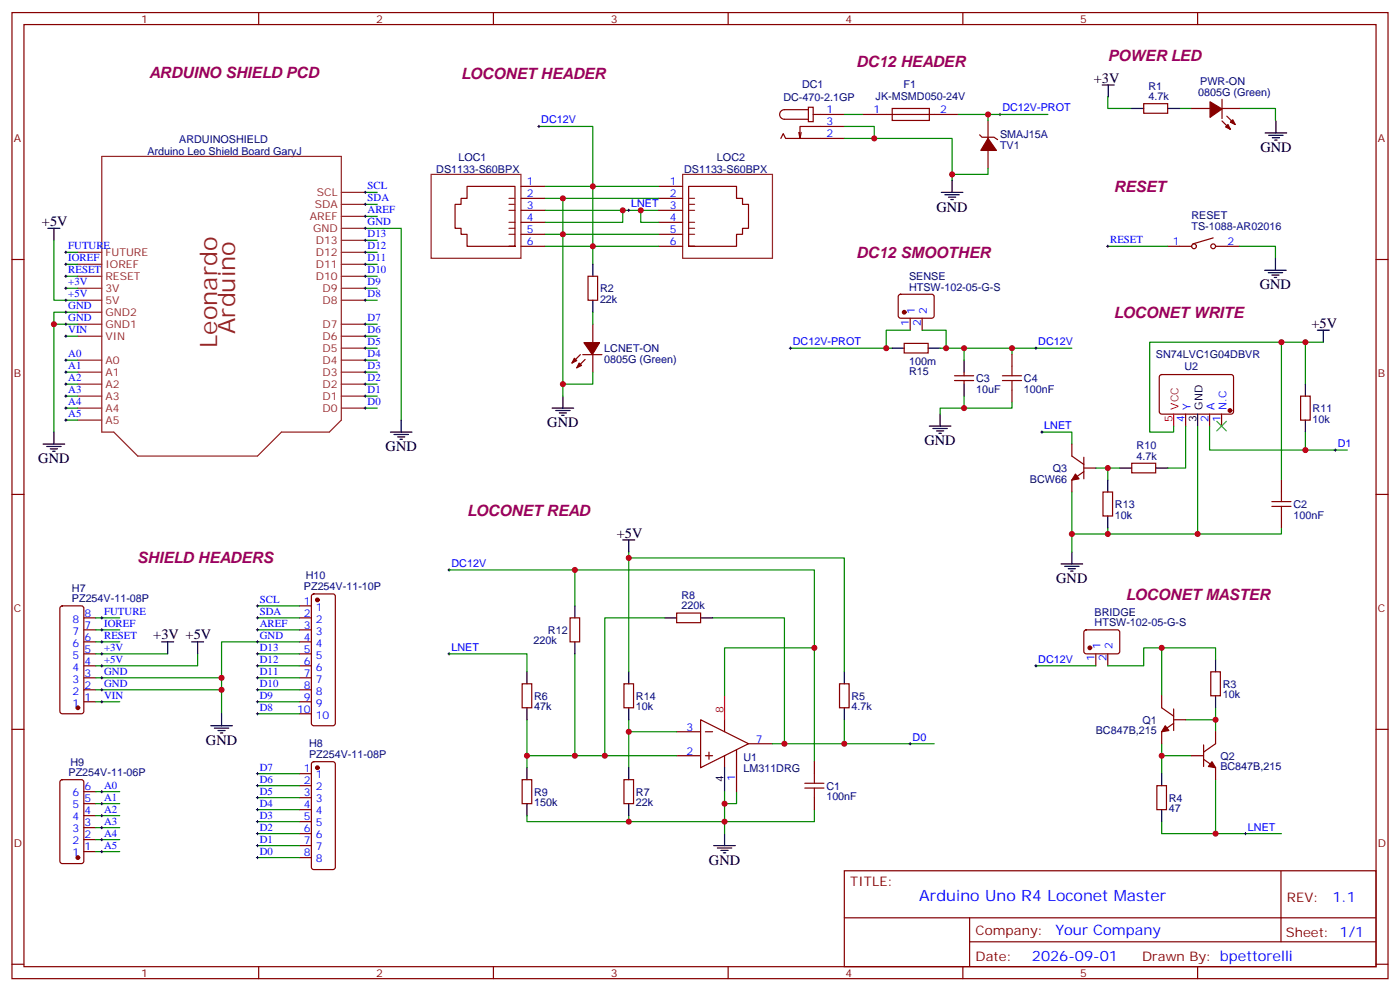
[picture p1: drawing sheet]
<svg xmlns="http://www.w3.org/2000/svg" width="412mm" height="292mm" viewBox="0 0 412 292" stroke-linecap="round" stroke-linejoin="round" font-family="sans-serif">
<g fill="none" stroke="#870000" stroke-width=".35">
<path d="M3.5 3.7h405.4v284.3h-405.4zM7.1 7.2h398.2v277.3h-398.2zM76.2 3.7v3.5M145.3 3.7v3.5M214.5 3.7v3.5M283.6 3.7v3.5M352.8 3.7v3.5M236 39l-.3 1.7M238.1 31.6h1.4v4.2h-1.4zM238.1 32.3h-7a1.41 1.41 0 0 0-1.4 1.4 1.41 1.41 0 0 0 1.4 1.4h7M239.5 33.7h9.2M248.7 37.2h-13v3.5l-.4-1.7"/>
<path d="M254 33.7h28.2M262.8 31.9h11v3.6h-11zM288.6 39.7l.7 .7h3.5l1.1 .7M291 35.5v5.2M336.9 30.5h7.1v2.8h-7.1zM351 31.9h5.3M359.8 31.9h5.3M360 35.6l2.4 2.5M360 29.2v5.7M361.4 34.2l2.4 2.5M153.5 54.9h7M153.5 58.4h7"/>
<path d="M194 54.9h7.1M194 58.4h7.1M230 40.7l.7-1.4 .7 1.4h17.3M291 44.3v5.3M3.5 76.4h3.6M149.9 72.5h1.8h-14.1v-3.5h-1.8v-1.8h-1.7v-7.1h1.7v-1.7h1.8v-3.5h14.1v17.6M153.5 72.5h7M153.5 61.9h7M153.5 65.4h7M153.5 69h7M194 72.5h7.1M194 61.9h7.1"/>
<path d="M194 65.4h7.1M194 69h7.1M202.8 72.5v-17.6h14.2v3.5h1.7v1.7h1.8v7.1h-1.8v1.8h-1.7v3.5h-14.2h1.8M344 72.5h7M357.4 70l-6 1.8M358.1 72.5h7M405.3 76.4h3.6M173.2 81.3h2.8v7.1h-2.8zM174.6 95.4v5.3M264.8 86.8l.5-.2 9.4 .1 .5 .6-.1 5.9-.6 .5-9.5-.1-.4-.6v-5.7zM268.1 93.7v3.5M271.6 93.7v3.5"/>
<path d="M171 104.4l-2.5 2.4M171.7 104.4h5.6M172.4 105.8l-2.5 2.5M174.6 104.2v5.3M266.3 101.1h7.1v2.8h-7.1zM281.2 110.6h5.6M281.2 112h5.6M284 109.5v1.1M284 112v1.1M298.1 104.2v3.6M298.1 114.8v3.6M341.7 110.4l.5-.2 20.7 .1 .5 .6-.1 10.6-.6 .4-20.8-.1-.4-.6v-10.3z"/>
<path d="M383.1 116.6h2.8v7h-2.8zM315.7 130.7v3.5l3.6 2.5M319.3 134.6v6.3M319.3 138.8l-3.6 2.5v3.5M319.3 137.8h3.5M333.4 136.3h7v2.9h-7zM349.2 121.9v3.5M356.3 121.9v3.5M359.8 121.9v3.5M3.5 145.5h3.6M324.9 144.8h2.8v7.1h-2.8zM377.5 141.3v3.5"/>
<path d="M377.5 151.9v3.5M405.3 145.5h3.6M17.9 178.5l.4-.2h5.7l.5 .2 .2 .5v30.4l-.2 .5-.5 .2h-5.7l-.5-.3-.2-.4v-30.4zM88.2 178.3h3.5M92 175l.4-.2h5.7l.5 .2 .2 .5v37.4l-.3 .5-.4 .2h-5.7l-.5-.2-.2-.5v-37.4zM24.7 199.5h3.5M24.7 196h3.5M24.7 192.4h3.5M24.7 188.9h3.5M24.7 185.4h3.5M24.7 181.9h3.5M88.2 199.5h3.5"/>
<path d="M88.2 196h3.5M88.2 192.4h3.5M88.2 188.9h3.5M88.2 185.4h3.5M88.2 181.9h3.5M167.9 181.9h2.8v7h-2.8zM199.3 180.4h7.1v2.9h-7.1zM319.5 185.6l.5-.2h9.4l.4 .7v5.9l-.7 .4h-9.4l-.4-.7v-5.6zM322.8 192.4v3.6M326.3 192.4v3.6M356.7 197.7h2.8v7.1h-2.8zM3.5 214.7h3.6"/>
<path d="M24.7 206.6h3.5M24.7 203h3.5M88.2 206.6h3.5M88.2 203h3.5M88.2 210.1h3.5M153.8 201.3h2.8v7h-2.8zM183.8 201.3h2.8v7h-2.8zM199.3 215.4h7.1M206.4 211.8l14.1 7.1-14.1 7.1zM207.8 215.4h2.1M213.4 211.8v3.6M220.5 218.9h7"/>
<path d="M247.3 201.3h2.8v7h-2.8zM342.2 204.8v3.5l3.5 2.5M345.7 211.8h3.5M345.7 212.9l-3.5 2.5v3.5M345.7 208.7v6.3M354.5 219.3v6.3M358.1 215.4v3.5l-3.6 2.5M405.3 214.7h3.6M17.9 229.7l.4-.2h5.7l.6 .4 .1 23.6-.5 .6-5.9 .1-.6-.5-.1-23.5zM24.7 236.5h3.5M24.7 233h3.5M88.2 227.7h3.5"/>
<path d="M88.2 231.2h3.5M88.2 234.8h3.5M88.2 238.3h3.5M92 224.4l.4-.2h5.7l.5 .2 .2 .5v30.3l-.3 .5-.4 .2h-5.7l-.5-.2-.2-.5v-30.3zM153.8 229.5h2.8v7h-2.8zM183.8 229.5h2.8v7h-2.8zM199.3 222.4h7.1M207.8 222.4h2.1M208.8 221.4v2.1M213.4 222.4v3.6M217 220.7v12.3M239.9 224.2v3.5"/>
<path d="M239.9 234.8v3.5M340.8 231.2h2.8v7.1h-2.8zM351 222.4h3.5M354.5 223.5l3.6 2.5v3.5M24.7 250.6h3.5M24.7 247.1h3.5M24.7 243.6h3.5M24.7 240.1h3.5M88.2 241.8h3.5M88.2 245.4h3.5M88.2 248.9h3.5M88.2 252.4h3.5"/>
<path d="M248.7 256.3h156.6v28.2h-156.6zM377.3 256.3v20.9M248.7 270.1h156.5M285.6 277.2h119.6M285.6 270.1v14.2M3.5 283.8h3.6M76.2 284.5v3.5M145.3 284.5v3.5M214.5 284.5v3.5M283.6 284.5v3.5M352.8 284.5v3.5M405.3 283.8h3.6"/>
<circle cx="351.7" cy="72.5" r=".71"/>
<circle cx="357.4" cy="72.5" r=".71"/>
</g>
<g fill="none" stroke="#8c2424" stroke-width=".35">
<path d="M30 46h70.5v77.6l-3.5 3.6h-14.1l-7.1 7h-35.2l-7.1-7h-3.5zM100.5 56.6h7.1M127 51.3h26.5v24.7h-26.5zM149.9 58.4h1.8M201.1 51.3h26.4v24.7h-26.4zM202.8 58.4h1.8M22.9 77.8h7.1M22.9 74.3h7.1M100.5 77.8h7.1M100.5 74.3h7.1M100.5 70.7h7.1M100.5 67.2h7.1"/>
<path d="M100.5 63.7h7.1M100.5 60.1h7.1M149.9 69h1.8M149.9 67.2h1.8M149.9 65.4h1.8M149.9 61.9h1.8M149.9 60.1h1.8M202.8 69h1.8M202.8 67.2h1.8M202.8 65.4h1.8M202.8 61.9h1.8M202.8 60.1h1.8"/>
<path d="M22.9 99h7.1M22.9 95.4h7.1M22.9 88.4h7.1M22.9 84.8h7.1M22.9 81.3h7.1M22.9 91.9h7.1M100.5 99h7.1M100.5 95.4h7.1M100.5 88.4h7.1M100.5 84.8h7.1M100.5 81.3h7.1M22.9 116.6h7.1"/>
<path d="M22.9 113.1h7.1M22.9 109.5h7.1M22.9 106h7.1M100.5 116.6h7.1M100.5 113.1h7.1M100.5 109.5h7.1M100.5 106h7.1M100.5 102.5h7.1M22.9 120.1h7.1M22.9 123.6h7.1M100.5 120.1h7.1"/>
</g>
<g fill="#870000" stroke="#870000" stroke-width=".35">
<path d="M362.4 36l.7-.8 .7 1.5z"/>
<path d="M361 37.4l.7-.7 .7 1.4z"/>
<path d="M356.4 30l3.6 2.1-3.6 2.4z"/>
<path d="M170.6 106.8l.7 .8-1.4 .7z"/>
<path d="M169.2 105.4l.7 .7-1.4 .7z"/>
<path d="M172 100.9h4.6l-2.1 3.5z"/>
<path d="M316.8 139.5l1.1 1.4-2.2 .4z"/>
<path d="M291 40.7l2.5 3.6h-4.6z"/>
<path d="M343.3 213.6l1 1.4-2.1 .4z"/>
<path d="M357 224.2l1.1 1.8-2.1-.4z"/>
<circle cx="22.9" cy="208.3" r=".53"/>
<circle cx="93.5" cy="226" r=".53"/>
<circle cx="22.9" cy="252.4" r=".53"/>
<circle cx="93.5" cy="176.6" r=".53"/>
<circle cx="321" cy="190.7" r=".53"/>
<circle cx="362.3" cy="120.8" r=".53"/>
<circle cx="266.3" cy="91.9" r=".53"/>
</g>
<g fill="none" stroke="#008700" stroke-width=".35">
<path d="M158.7 37.2h15.9v40.6M248.7 37.2h8.8v3.5M248.7 33.7h5.3M282.2 33.7h26.5M291 33.7v1.8M326.3 28.4v3.5h7.1M347.5 31.9h3.5M365.1 31.9h10.6v3.6M107.6 56.6h3.5M160.5 58.4h5.3v10.6h28.2M160.5 54.9h33.5M165.8 58.4h28.2"/>
<path d="M248.7 40.7h31.8v12.4M291 49.6v1.7h-10.5M15.9 70.7v17.7h7M19.4 74.3h3.5M19.4 77.8h3.5M107.6 67.2h10.6v56.4M107.6 74.3h3.5M107.6 77.8h3.5M107.6 70.7h3.5M107.6 63.7h3.5M107.6 60.1h3.5M160.5 69h5.3v44.1"/>
<path d="M160.5 72.5h33.5M160.5 61.9h33.5M183.4 61.9v3.5h-22.9M188.7 61.9v3.5h5.3M326.3 72.5h17.7M365.1 72.5h10.6v3.5M19.4 81.3h3.5M19.4 84.8h3.5M19.4 99h3.5M22.9 91.9h-7v3.5M22.9 95.4h-7v31.8M107.6 81.3h3.5"/>
<path d="M107.6 84.8h3.5M107.6 99h3.5M107.6 95.4h3.5M107.6 88.4h3.5M174.6 91.9v3.5M268.1 97.2h-7v5.3M271.6 97.2h7.1v5.3M19.4 106h3.5M19.4 109.5h3.5M19.4 113.1h3.5M19.4 116.6h3.5M107.6 106h3.5"/>
<path d="M107.6 109.5h3.5M107.6 113.1h3.5M107.6 116.6h3.5M107.6 102.5h3.5M174.6 109.5v3.6h-8.8v3.5M232.8 102.5h30M276.9 102.5h38.8M284 102.5v3.5M284 116.6v3.5M298.1 118.4v1.7h-21.2v1.8M298.1 102.5v1.7M377.5 100.7v40.6"/>
<path d="M384.5 100.7v12.4M389.8 100.7h-51.1v26.5h7v-1.8M19.4 120.1h3.5M19.4 123.6h3.5M107.6 120.1h3.5M306.9 127.2h8.8v3.5M322.8 137.8h7M326.3 137.8v3.5M349.2 125.4v12.4h-5.2M352.8 125.4v31.8h-37.1v-12.4M356.3 125.4v7.1h40.6M384.5 127.2v5.3"/>
<path d="M315.7 157.2v5.3M326.3 155.4v1.8M377.5 155.4v1.8h-24.7M75.8 178.3h12.4M132.3 167.7h107.6v23M169.3 167.7v10.6M185.2 164.2h63.5v33.5M185.2 162.5v35.2M28.2 192.4h21.2M28.2 199.5h37.1M28.2 181.9h7.1M28.2 185.4h7.1"/>
<path d="M28.2 188.9h7.1M58.2 192.4v3.6h-30M75.8 181.9h12.4M75.8 185.4h12.4M75.8 199.5h12.4M75.8 192.4h12.4M75.8 196h12.4M88.2 188.9h-22.9v21.2M132.3 192.4h22.9v5.3M169.3 192.4v30M195.8 181.9h-17.6v40.5M209.9 181.9h21.2v37"/>
<path d="M305.2 196h17.6M342.2 190.7v14.1M358.1 194.2v-3.5h-21.2v5.3h-10.6M28.2 203h37.1M28.2 206.6h7.1M75.8 206.6h12.4M75.8 210.1h12.4M75.8 203h12.4M155.2 211.8v14.2M185.2 215.4h14.1M185.2 211.8v14.2M213.4 204.8v-14.1h26.5v33.5"/>
<path d="M248.7 218.9h26.5M248.7 211.8v7.1h-21.2M342.2 218.9v8.8M349.2 211.8h8.9M358.1 208.3v7.1M28.2 233h7.1M28.2 236.5h7.1M75.8 234.8h12.4M75.8 238.3h12.4M75.8 227.7h12.4M75.8 231.2h12.4M155.2 222.4h44.1"/>
<path d="M213.4 233v12.4M217 233v3.5h-3.6M239.9 238.3v3.5h-54.7v-1.7M342.2 222.4h8.8M358.1 229.5v15.9h19.4M28.2 240.1h7.1M28.2 243.6h7.1M28.2 247.1h7.1M28.2 250.6h7.1M75.8 248.9h12.4M75.8 252.4h12.4M75.8 241.8h12.4"/>
<path d="M75.8 245.4h12.4M155.2 240.1v1.7h30M342.2 241.8v3.6h15.9"/>
</g>
<g fill="none" stroke="#000" stroke-width=".29">
<path d="M158.4 37.2h.7M158.7 36.9v.7M294.2 33.7h.7M294.6 33.3v.7M107.2 56.6h.7M107.6 56.3v.7M107.6 59.8v.7M19 77.8h.8M19 74.3h.8M19.4 73.9v.7M19.4 77.4v.7M107.2 77.8h.7"/>
<path d="M107.2 74.3h.7M107.2 70.7h.7M107.2 67.2h.7M107.2 63.7h.7M107.2 60.1h.7M107.6 63.3v.7M107.6 66.9v.7M107.6 70.4v.7M107.6 73.9v.7M107.6 77.4v.7M184.9 61.9h.7M185.2 61.6v.7"/>
<path d="M326 72.5h.7M326.3 72.1v.7M19 99h.8M19 95.4h.8M19 88.4h.8M19 84.8h.8M19 81.3h.8M19 91.9h.8M19.4 81v.7M19.4 84.5v.7M19.4 88v.7M19.4 91.5v.8"/>
<path d="M19.4 95.1v.7M19.4 98.6v.7M107.2 99h.7M107.2 95.4h.7M107.2 88.4h.7M107.2 84.8h.7M107.2 81.3h.7M107.6 81v.7M107.6 84.5v.7M107.6 88v.7M107.6 95.1v.7M107.6 98.6v.7"/>
<path d="M19 106h.8M19 109.5h.8M19 113.1h.8M19 116.6h.8M19.4 105.7v.7M19.4 109.2v.7M19.4 112.7v.7M19.4 116.2v.7M19.4 119.8v.7M107.2 106h.7M107.2 109.5h.7M107.2 113.1h.7"/>
<path d="M107.2 116.6h.7M107.2 102.5h.7M107.6 102.1v.7M107.6 105.7v.7M107.6 109.2v.7M107.6 112.7v.7M107.6 116.2v.7M107.6 119.8v.7M232.5 102.5h.7M232.8 102.1v.7M304.8 102.5h.7M305.2 102.1v.7"/>
<path d="M19 120.1h.8M19 123.6h.8M19.4 123.3v.7M107.2 120.1h.7M306.6 127.2h.7M306.9 126.8v.7M393 132.5h.7M393.3 132.1v.7M75.5 178.3h.7M75.8 178v.7M131.9 167.7h.7M132.3 167.4v.7"/>
<path d="M29.6 199.5h.7M29.6 196h.7M29.6 192.4h.7M29.6 188.9h.7M29.6 185.4h.7M29.6 181.9h.7M30 181.5v.7M30 185v.7M30 188.6v.7M30 192.1v.7M30 195.6v.7M30 199.1v.7"/>
<path d="M75.5 199.5h.7M75.5 196h.7M75.5 192.4h.7M75.5 188.9h.7M75.5 185.4h.7M75.5 181.9h.7M75.8 181.5v.7M75.8 185v.7M75.8 188.6v.7M75.8 192.1v.7M75.8 195.6v.7M75.8 199.1v.7"/>
<path d="M131.9 192.4h.7M132.3 192.1v.7M304.8 196h.7M305.2 195.6v.7M29.6 206.6h.7M29.6 203h.7M30 202.7v.7M30 206.2v.7M75.5 210.1h.7M75.5 206.6h.7M75.5 203h.7M75.8 202.7v.7"/>
<path d="M75.8 206.2v.7M75.8 209.7v.7M267.8 218.9h.7M268.1 218.5v.8M29.6 233h.7M29.6 236.5h.7M30 232.7v.7M30 236.2v.7M30 239.7v.7M75.5 238.3h.7M75.5 234.8h.7M75.5 231.2h.7"/>
<path d="M75.5 227.7h.7M75.8 227.4v.7M75.8 230.9v.7M75.8 234.4v.7M75.8 237.9v.8M29.6 240.1h.7M29.6 243.6h.7M29.6 247.1h.7M29.6 250.6h.7M30 243.2v.7M30 246.8v.7M30 250.3v.7"/>
<path d="M75.5 252.4h.7M75.5 248.9h.7M75.5 245.4h.7M75.5 241.8h.7M75.8 241.5v.7M75.8 245v.7M75.8 248.5v.7M75.8 252.1v.7M366.5 245.4h.7M366.9 245v.7"/>
</g>
<g fill="none" stroke="#000" stroke-width=".35">
<path d="M324.7 25h3.5M326.5 25v3.5M333.4 31.9h3.5M344 31.9h3.5M372.7 39.1h6.3M373.7 39.8h4.3M375.8 35.6v3.5M277.3 56.6h6.3M278.3 57.3h4.3M279.4 58h2.1M280.1 58.7h.7M280.5 53.1v3.5"/>
<path d="M374.8 40.5h2.1M375.5 41.2h.7M14.1 67.2h3.5M15.9 67.2v3.5M174.6 77.8v3.5M372.5 79.6h6.4M375.7 76v3.6M174.6 88.4v3.5M373.6 80.3h4.2M374.6 81h2.2M375.4 81.7h.7M388.1 97.2h3.5"/>
<path d="M389.8 97.2v3.5M165.8 116.6v3.5M262.8 102.5h3.5M273.4 102.5h3.5M284 106v3.5M284 113.1v3.5M384.5 113.1v3.5M12.7 130.7h6.3M13.8 131.4h4.2M14.8 132.1h2.1M15.5 132.8h.7M15.9 127.2v3.5"/>
<path d="M115 127.2h6.4M116.1 127.9h4.2M117.1 128.6h2.1M117.8 129.3h.7M118.2 123.6v3.6M162.6 120.1h6.4M163.7 120.8h4.2M164.7 121.5h2.2M165.5 122.2h.7M273.8 125.4h6.3M274.8 126.1h4.2M275.9 126.8h2.1"/>
<path d="M276.6 127.5h.7M276.9 121.9v3.5M329.8 137.8h3.6M340.4 137.8h3.6M352.8 121.9v3.5M384.5 123.6v3.6M183.4 158.9h3.6M185.2 158.9v3.6M326.3 141.3v3.5M326.3 151.9v3.5M169.3 178.3v3.6M312.6 166h6.3"/>
<path d="M313.6 166.7h4.3M314.7 167.4h2.1M315.4 168.1h.7M315.7 162.5v3.5M47.6 188.9h3.6M49.4 188.9v3.5M56.4 188.9h3.6M58.2 188.9v3.5M155.2 197.7v3.6M169.3 188.9v3.5M185.2 197.7v3.6M195.8 181.9h3.5"/>
<path d="M206.4 181.9h3.5M248.7 197.7v3.6M358.1 194.2v3.5M62.1 213.6h6.3M63.1 214.3h4.3M64.2 215h2.1M64.9 215.7h.7M65.3 210.1v3.5M155.2 208.3v3.5M185.2 208.3v3.5M248.7 208.3v3.5M358.1 204.8v3.5"/>
<path d="M155.2 226v3.5M155.2 236.5v3.6M185.2 226v3.5M185.2 236.5v3.6M213.4 226v7M342.2 227.7v3.5M342.2 238.3v3.5M210.3 248.9h6.3M211.3 249.6h4.2M212.4 250.3h2.1M213.1 251h.7M213.4 245.4v3.5"/>
</g>
<path d="M345.7 121.9v3.5M213.4 204.8v7" fill="none" stroke="#f00" stroke-width=".35"/>
<path d="M358.4 124l2.8 2.8M361.2 124l-2.8 2.8" fill="none" stroke="#3c3" stroke-width=".35"/>
<path d="M295.3 112h5.6M295.3 110.6h5.6M298.1 107.8v2.8M298.1 112v2.8M374.6 149h5.7M374.6 147.6h5.7M377.5 144.8v2.8M377.5 149v2.9M237.1 232h5.6M237.1 230.5h5.6M239.9 227.7v2.8M239.9 232v2.8" fill="none" stroke="#a10000" stroke-width=".35"/>
<g fill="#c00">
<circle cx="65.3" cy="199.5" r=".88"/>
<circle cx="65.3" cy="203" r=".88"/>
<circle cx="15.9" cy="95.4" r=".88"/>
<circle cx="257.5" cy="40.7" r=".88"/>
<circle cx="165.8" cy="113.1" r=".88"/>
<circle cx="165.8" cy="69" r=".88"/>
<circle cx="174.6" cy="72.5" r=".88"/>
<circle cx="174.6" cy="54.9" r=".88"/>
<circle cx="342.2" cy="190.7" r=".88"/>
<circle cx="342.2" cy="222.4" r=".88"/>
<circle cx="358.1" cy="211.8" r=".88"/>
<circle cx="358.1" cy="245.4" r=".88"/>
<circle cx="183.4" cy="61.9" r=".88"/>
<circle cx="352.8" cy="157.2" r=".88"/>
<circle cx="384.5" cy="132.5" r=".88"/>
<circle cx="384.5" cy="100.7" r=".88"/>
<circle cx="377.5" cy="100.7" r=".88"/>
<circle cx="326.3" cy="137.8" r=".88"/>
<circle cx="178.2" cy="222.4" r=".88"/>
<circle cx="169.3" cy="222.4" r=".88"/>
<circle cx="185.2" cy="215.4" r=".88"/>
<circle cx="155.2" cy="222.4" r=".88"/>
<circle cx="213.4" cy="236.5" r=".88"/>
<circle cx="239.9" cy="190.7" r=".88"/>
<circle cx="248.7" cy="218.9" r=".88"/>
<circle cx="185.2" cy="164.2" r=".88"/>
<circle cx="231.1" cy="218.9" r=".88"/>
<circle cx="185.2" cy="241.8" r=".88"/>
<circle cx="213.4" cy="241.8" r=".88"/>
<circle cx="169.3" cy="167.7" r=".88"/>
<circle cx="165.8" cy="58.4" r=".88"/>
<circle cx="188.7" cy="61.9" r=".88"/>
<circle cx="326.3" cy="157.2" r=".88"/>
<circle cx="315.7" cy="157.2" r=".88"/>
<circle cx="291" cy="33.7" r=".88"/>
<circle cx="280.5" cy="51.3" r=".88"/>
<circle cx="284" cy="102.5" r=".88"/>
<circle cx="298.1" cy="102.5" r=".88"/>
<circle cx="278.7" cy="102.5" r=".88"/>
<circle cx="261.1" cy="102.5" r=".88"/>
<circle cx="284" cy="120.1" r=".88"/>
</g>
<g font-size="7.1" fill="#8d2323">
<text x="69.3" y="98.3" transform="rotate(-90 69.3 98.3)">Arduino</text>
<text x="64" y="102.4" transform="rotate(-90 64 102.4)">Leonardo</text>
</g>
<g font-size="4.6" fill="#906">
<text x="326.3" y="17.8">POWER LED</text>
<text x="44" y="23">ARDUINO SHIELD PCD</text>
<text x="135.8" y="23.1">LOCONET HEADER</text>
<text x="252.2" y="19.6">DC12 HEADER</text>
<text x="328.1" y="56.6">RESET</text>
<text x="252.2" y="76">DC12 SMOOTHER</text>
<text x="328.1" y="93.7">LOCONET WRITE</text>
<text x="137.6" y="151.9">LOCONET READ</text>
<text x="40.4" y="165.8">SHIELD HEADERS</text>
<text x="331.6" y="176.6">LOCONET MASTER</text>
</g>
<text font-size="4.6" fill="#00f" x="270.8" y="265.3">Arduino Uno R4 Loconet Master</text>
<g font-size="4.2">
<text x="322.2" y="24.3">+3V</text>
<text x="371.3" y="44.8">GND</text>
<text x="275.9" y="62.3">GND</text>
<text x="12.3" y="66.5">+5V</text>
<text x="371.1" y="85.2">GND</text>
<text x="386.3" y="96.5">+5V</text>
<text x="161.2" y="125.8">GND</text>
<text x="272.3" y="131.1">GND</text>
<text x="11.3" y="136.3">GND</text>
<text x="113.6" y="132.8">GND</text>
<text x="181.7" y="158.2">+5V</text>
<text x="311.1" y="171.6">GND</text>
<text x="45.2" y="188.2">+3V +5V</text>
<text x="60.7" y="219.3">GND</text>
<text x="208.8" y="254.5">GND</text>
</g>
<g font-size="4.2" fill="#00f">
<text x="392.5" y="265.6">1.1</text>
<text x="310.9" y="275.1">Your Company</text>
<text x="304" y="282.9">2026-09-01</text>
</g>
<g font-size="3.9" fill="#800">
<text x="250.5" y="260.9">TITLE:</text>
<text x="379.1" y="265.6">REV:</text>
<text x="287.4" y="275.1">Company:</text>
<text x="378.7" y="275.7">Sheet: 1/1</text>
<text x="287.4" y="282.8">Date:</text>
<text x="336.4" y="282.8">Drawn By: bpettorelli</text>
</g>
<g font-size="3.2" fill="#800">
<text x="41.6" y="6.7">1</text>
<text x="110.8" y="6.7">2</text>
<text x="179.9" y="6.7">3</text>
<text x="249.1" y="6.7">4</text>
<text x="318.2" y="6.7">5</text>
<text x="4.1" y="41.8">A</text>
<text x="405.9" y="41.8">A</text>
<text x="4.1" y="110.9">B</text>
<text x="405.9" y="110.9">B</text>
<text x="4.1" y="180.1">C</text>
<text x="405.9" y="180.1">C</text>
<text x="4.1" y="249.2">D</text>
<text x="405.9" y="249.2">D</text>
<text x="41.6" y="287.5">1</text>
<text x="110.8" y="287.5">2</text>
<text x="179.9" y="287.5">3</text>
<text x="249.1" y="287.5">4</text>
<text x="318.2" y="287.5">5</text>
</g>
<g font-size="3.2" fill="#000080">
<text x="230.8" y="29.7">DC-470-2.1GP</text>
<text x="236.2" y="25.9">DC1</text>
<text x="257.9" y="29.5">JK-MSMD050-24V</text>
<text x="266.2" y="25.9">F1</text>
<text x="338.3" y="29.5">4.7k</text>
<text x="338.3" y="26.4">R1</text>
<text x="353" y="28.2">0805G (Green)</text>
<text x="353.5" y="25.2">PWR-ON</text>
<text x="294.6" y="40.7">SMAJ15A</text>
<text x="43.4" y="45.5">Arduino Leo Shield Board GaryJ</text>
<text x="52.8" y="42">ARDUINOSHIELD</text>
<text x="135" y="47.2">LOC1</text>
<text x="211.2" y="47.2">LOC2</text>
<text x="294.6" y="43.9">TV1</text>
<text x="128.5" y="50.8">DS1133-S60BPX</text>
<text x="201.5" y="50.8">DS1133-S60BPX</text>
<text x="351" y="64.6">RESET</text>
<text x="351" y="67.8">TS-1088-AR02016</text>
<text x="267.8" y="82.5">SENSE</text>
<text x="176.7" y="89.1">22k</text>
<text x="176.7" y="86.1">R2</text>
<text x="267.8" y="85.5">HTSW-102-05-G-S</text>
<text x="178" y="106.8">0805G (Green)</text>
<text x="178" y="103.7">LCNET-ON</text>
<text x="267.8" y="107.4">100m</text>
<text x="340.5" y="105.4">SN74LVC1G04DBVR</text>
<text x="267.8" y="110.5">R15</text>
<text x="287.5" y="112.5">C3</text>
<text x="301.6" y="112.6">C4</text>
<text x="348.9" y="108.9">U2</text>
<text x="287.5" y="115.6">10uF</text>
<text x="301.6" y="115.6">100nF</text>
<text x="386.6" y="124.4">10k</text>
<text x="386.6" y="121.2">R11</text>
<text x="334.8" y="135.3">4.7k</text>
<text x="334.8" y="132.2">R10</text>
<text x="303.4" y="142.1">BCW66</text>
<text x="310.1" y="139">Q3</text>
<text x="328.4" y="149.5">R13</text>
<text x="381" y="149.6">C2</text>
<text x="328.4" y="152.6">10k</text>
<text x="381" y="152.6">100nF</text>
<text x="89.5" y="173.5">PZ254V-11-10P</text>
<text x="90.1" y="170.5">H10</text>
<text x="21.2" y="177.3">PZ254V-11-08P</text>
<text x="21.2" y="174.1">H7</text>
<text x="200.7" y="179.4">220k</text>
<text x="200.7" y="176.3">R8</text>
<text x="322.5" y="184.3">HTSW-102-05-G-S</text>
<text x="322.5" y="181.3">BRIDGE</text>
<text x="157.2" y="189.7">220k</text>
<text x="161.4" y="186.6">R12</text>
<text x="360.2" y="202.4">R3</text>
<text x="157.3" y="209.1">47k</text>
<text x="157.3" y="206">R6</text>
<text x="187.3" y="209.1">10k</text>
<text x="187.3" y="205.9">R14</text>
<text x="250.8" y="209">4.7k</text>
<text x="250.8" y="205.9">R5</text>
<text x="360.2" y="205.6">10k</text>
<text x="336.5" y="213.1">Q1</text>
<text x="91" y="220">H8</text>
<text x="322.8" y="216.1">BC847B,215</text>
<text x="20.7" y="225.4">H9</text>
<text x="91" y="223.1">PZ254V-11-08P</text>
<text x="219" y="227.1">LM311DRG</text>
<text x="219" y="224">U1</text>
<text x="359.5" y="226.7">BC847B,215</text>
<text x="359.5" y="223.7">Q2</text>
<text x="20.2" y="228.4">PZ254V-11-06P</text>
<text x="243.4" y="232.5">C1</text>
<text x="157.3" y="237.3">150k</text>
<text x="157.3" y="234.2">R9</text>
<text x="187.3" y="237.3">22k</text>
<text x="187.3" y="234.2">R7</text>
<text x="243.4" y="235.5">100nF</text>
<text x="344.3" y="239.1">47</text>
<text x="344.3" y="236">R4</text>
</g>
<g font-size="3.2" fill="#00f">
<text x="243.4" y="33.3">1</text>
<text x="257.3" y="33.3">1</text>
<text x="276.9" y="33.3">2</text>
<text x="295.3" y="32.8">DC12V-PROT</text>
<text x="159.5" y="36.3">DC12V</text>
<text x="243.4" y="40.4">2</text>
<text x="243.4" y="36.9">3</text>
<text x="108.3" y="59.3">SDA</text>
<text x="108.3" y="55.7">SCL</text>
<text x="155.2" y="54.5">1</text>
<text x="155.2" y="58">2</text>
<text x="197.3" y="54.5">1</text>
<text x="197.3" y="58">2</text>
<text x="108.3" y="62.8">AREF</text>
<text x="155.2" y="61.6">3</text>
<text x="155.2" y="65.1">4</text>
<text x="185.9" y="61">LNET</text>
<text x="197.3" y="61.6">3</text>
<text x="197.3" y="65.1">4</text>
<text x="108.3" y="69.8">D13</text>
<text x="108.3" y="66.3">GND</text>
<text x="155.2" y="68.6">5</text>
<text x="197.3" y="68.6">5</text>
<text x="327" y="71.6">RESET</text>
<text x="20.1" y="73.4">FUTURE</text>
<text x="20.1" y="76.9">IOREF</text>
<text x="108.3" y="76.9">D11</text>
<text x="108.3" y="73.4">D12</text>
<text x="155.2" y="72.1">6</text>
<text x="197.3" y="72.1">6</text>
<text x="345.5" y="72.1">1</text>
<text x="361.6" y="72.1">2</text>
<text x="20.1" y="80.4">RESET</text>
<text x="20.1" y="84">+3V</text>
<text x="108.3" y="84">D9</text>
<text x="108.3" y="80.4">D10</text>
<text x="20.1" y="87.5">+5V</text>
<text x="108.3" y="87.5">D8</text>
<text x="20.1" y="91">GND</text>
<text x="20.1" y="94.5">GND</text>
<text x="108.3" y="94.5">D7</text>
<text x="267.8" y="95.9" transform="rotate(-90 267.8 95.9)">1</text>
<text x="269.5" y="92.4" transform="rotate(-90 269.5 92.4)">1</text>
<text x="271.3" y="95.9" transform="rotate(-90 271.3 95.9)">2</text>
<text x="273" y="92.4" transform="rotate(-90 273 92.4)">2</text>
<text x="20.1" y="98.1">VIN</text>
<text x="108.3" y="101.6">D5</text>
<text x="108.3" y="98.1">D6</text>
<text x="233.5" y="101.6">DC12V-PROT</text>
<text x="305.9" y="101.6">DC12V</text>
<text x="20.1" y="105.1">A0</text>
<text x="108.3" y="105.1">D4</text>
<text x="20.1" y="108.7">A1</text>
<text x="20.1" y="112.2">A2</text>
<text x="108.3" y="112.2">D2</text>
<text x="108.3" y="108.7">D3</text>
<text x="20.1" y="115.7">A3</text>
<text x="20.1" y="119.2">A4</text>
<text x="108.3" y="119.2">D0</text>
<text x="108.3" y="115.7">D1</text>
<text x="20.1" y="122.8">A5</text>
<text x="348.9" y="124.1" transform="rotate(-90 348.9 124.1)">4</text>
<text x="350.7" y="120.6" transform="rotate(-90 350.7 120.6)">Y</text>
<text x="356" y="124.1" transform="rotate(-90 356 124.1)">2</text>
<text x="357.7" y="120.6" transform="rotate(-90 357.7 120.6)">A</text>
<text x="359.5" y="124.1" transform="rotate(-90 359.5 124.1)">1</text>
<text x="361.2" y="120.6" transform="rotate(-90 361.2 120.6)">N.C</text>
<text x="307.6" y="126.3">LNET</text>
<text x="394.1" y="131.6">D1</text>
<text x="133" y="166.9">DC12V</text>
<text x="76.6" y="177.4">SCL</text>
<text x="89.5" y="178">1</text>
<text x="93" y="179.7">1</text>
<text x="21.4" y="183.3">8</text>
<text x="24.9" y="185">7</text>
<text x="24.9" y="181.5">8</text>
<text x="30.7" y="181">FUTURE</text>
<text x="30.7" y="184.5">IOREF</text>
<text x="76.6" y="184.5">AREF</text>
<text x="76.6" y="181">SDA</text>
<text x="89.5" y="181.5">2</text>
<text x="89.5" y="185">3</text>
<text x="93" y="183.3">2</text>
<text x="21.4" y="190.3">6</text>
<text x="21.4" y="186.8">7</text>
<text x="24.9" y="188.6">6</text>
<text x="30.7" y="188">RESET</text>
<text x="30.7" y="191.6">+3V</text>
<text x="76.6" y="191.6">D13</text>
<text x="76.6" y="188">GND</text>
<text x="89.5" y="188.6">4</text>
<text x="93" y="186.8">3</text>
<text x="93" y="190.3">4</text>
<text x="133" y="191.6">LNET</text>
<text x="324.2" y="191.1" transform="rotate(-90 324.2 191.1)">1</text>
<text x="327.7" y="191.1" transform="rotate(-90 327.7 191.1)">2</text>
<text x="21.4" y="197.4">4</text>
<text x="21.4" y="193.9">5</text>
<text x="24.9" y="195.6">4</text>
<text x="24.9" y="192.1">5</text>
<text x="30.7" y="195.1">+5V</text>
<text x="76.6" y="195.1">D12</text>
<text x="89.5" y="192.1">5</text>
<text x="89.5" y="195.6">6</text>
<text x="93" y="193.9">5</text>
<text x="93" y="197.4">6</text>
<text x="305.9" y="195.1">DC12V</text>
<text x="322.4" y="194.6" transform="rotate(-90 322.4 194.6)">1</text>
<text x="326" y="194.6" transform="rotate(-90 326 194.6)">2</text>
<text x="21.4" y="200.9">3</text>
<text x="24.9" y="202.7">2</text>
<text x="24.9" y="199.1">3</text>
<text x="30.7" y="198.6">GND</text>
<text x="30.7" y="202.1">GND</text>
<text x="76.6" y="202.1">D10</text>
<text x="76.6" y="198.6">D11</text>
<text x="89.5" y="199.1">7</text>
<text x="89.5" y="202.7">8</text>
<text x="93" y="200.9">7</text>
<text x="21.4" y="208">1</text>
<text x="21.4" y="204.4">2</text>
<text x="24.9" y="206.2">1</text>
<text x="30.7" y="205.7">VIN</text>
<text x="76.6" y="209.2">D8</text>
<text x="76.6" y="205.7">D9</text>
<text x="87.5" y="209.7">10</text>
<text x="89.5" y="206.2">9</text>
<text x="93" y="204.4">8</text>
<text x="93" y="208">9</text>
<text x="93" y="211.5">10</text>
<text x="202.2" y="215">3</text>
<text x="222.6" y="218.5">7</text>
<text x="268.8" y="218">D0</text>
<text x="76.6" y="226.8">D7</text>
<text x="89.5" y="227.4">1</text>
<text x="202.2" y="222.1">2</text>
<text x="24.9" y="232.7">6</text>
<text x="30.7" y="232.1">A0</text>
<text x="76.6" y="233.9">D5</text>
<text x="76.6" y="230.4">D6</text>
<text x="89.5" y="230.9">2</text>
<text x="93" y="229.1">1</text>
<text x="93" y="232.7">2</text>
<text x="216.6" y="229.7" transform="rotate(-90 216.6 229.7)">1</text>
<text x="21.4" y="237.9">5</text>
<text x="21.4" y="234.4">6</text>
<text x="24.9" y="239.7">4</text>
<text x="24.9" y="236.2">5</text>
<text x="30.7" y="235.7">A1</text>
<text x="30.7" y="239.2">A2</text>
<text x="76.6" y="237.4">D4</text>
<text x="89.5" y="234.4">3</text>
<text x="89.5" y="237.9">4</text>
<text x="93" y="236.2">3</text>
<text x="93" y="239.7">4</text>
<text x="21.4" y="245">3</text>
<text x="21.4" y="241.5">4</text>
<text x="24.9" y="243.2">3</text>
<text x="30.7" y="242.7">A3</text>
<text x="76.6" y="244.5">D2</text>
<text x="76.6" y="240.9">D3</text>
<text x="89.5" y="241.5">5</text>
<text x="89.5" y="245">6</text>
<text x="93" y="243.2">5</text>
<text x="367.6" y="244.5">LNET</text>
<text x="21.4" y="248.5">2</text>
<text x="24.9" y="250.3">1</text>
<text x="24.9" y="246.8">2</text>
<text x="30.7" y="246.2">A4</text>
<text x="30.7" y="249.8">A5</text>
<text x="76.6" y="251.5">D0</text>
<text x="76.6" y="248">D1</text>
<text x="89.5" y="248.5">7</text>
<text x="93" y="246.8">6</text>
<text x="93" y="250.3">7</text>
<text x="21.4" y="252.1">1</text>
<text x="89.5" y="252.1">8</text>
<text x="93" y="253.8">8</text>
</g>
<g font-size="3.2" fill="#8d2323">
<text x="93.3" y="57.7">SCL</text>
<text x="91.3" y="64.7">AREF</text>
<text x="92.7" y="61.2">SDA</text>
<text x="92.2" y="68.3">GND</text>
<text x="93" y="71.8">D13</text>
<text x="31" y="75.3">FUTURE</text>
<text x="93" y="75.3">D12</text>
<text x="31" y="82.4">RESET</text>
<text x="31" y="78.8">IOREF</text>
<text x="93" y="82.4">D10</text>
<text x="93" y="78.8">D11</text>
<text x="31" y="89.4">5V</text>
<text x="31" y="85.9">3V</text>
<text x="95" y="89.4">D8</text>
<text x="95" y="85.9">D9</text>
<text x="31" y="93">GND2</text>
<text x="31" y="100">VIN</text>
<text x="31" y="96.5">GND1</text>
<text x="95" y="100">D6</text>
<text x="95" y="96.5">D7</text>
<text x="31" y="107.1">A0</text>
<text x="95" y="107.1">D4</text>
<text x="95" y="103.5">D5</text>
<text x="31" y="110.6">A1</text>
<text x="95" y="110.6">D3</text>
<text x="31" y="117.7">A3</text>
<text x="31" y="114.1">A2</text>
<text x="95" y="117.7">D1</text>
<text x="95" y="114.1">D2</text>
<text x="31" y="124.7">A5</text>
<text x="31" y="121.2">A4</text>
<text x="95" y="121.2">D0</text>
</g>
<g font-size="3.2" fill="#f00">
<text x="345.4" y="124.1" transform="rotate(-90 345.4 124.1)">5</text>
<text x="347.1" y="120.6" transform="rotate(-90 347.1 120.6)">VCC</text>
<text x="213.1" y="209.7" transform="rotate(-90 213.1 209.7)">8</text>
</g>
<g font-size="3.2">
<text x="352.4" y="124.1" transform="rotate(-90 352.4 124.1)">3</text>
<text x="354.2" y="120.6" transform="rotate(-90 354.2 120.6)">GND</text>
<text x="213.1" y="230.1" transform="rotate(-90 213.1 230.1)">4</text>
</g>
</svg>
